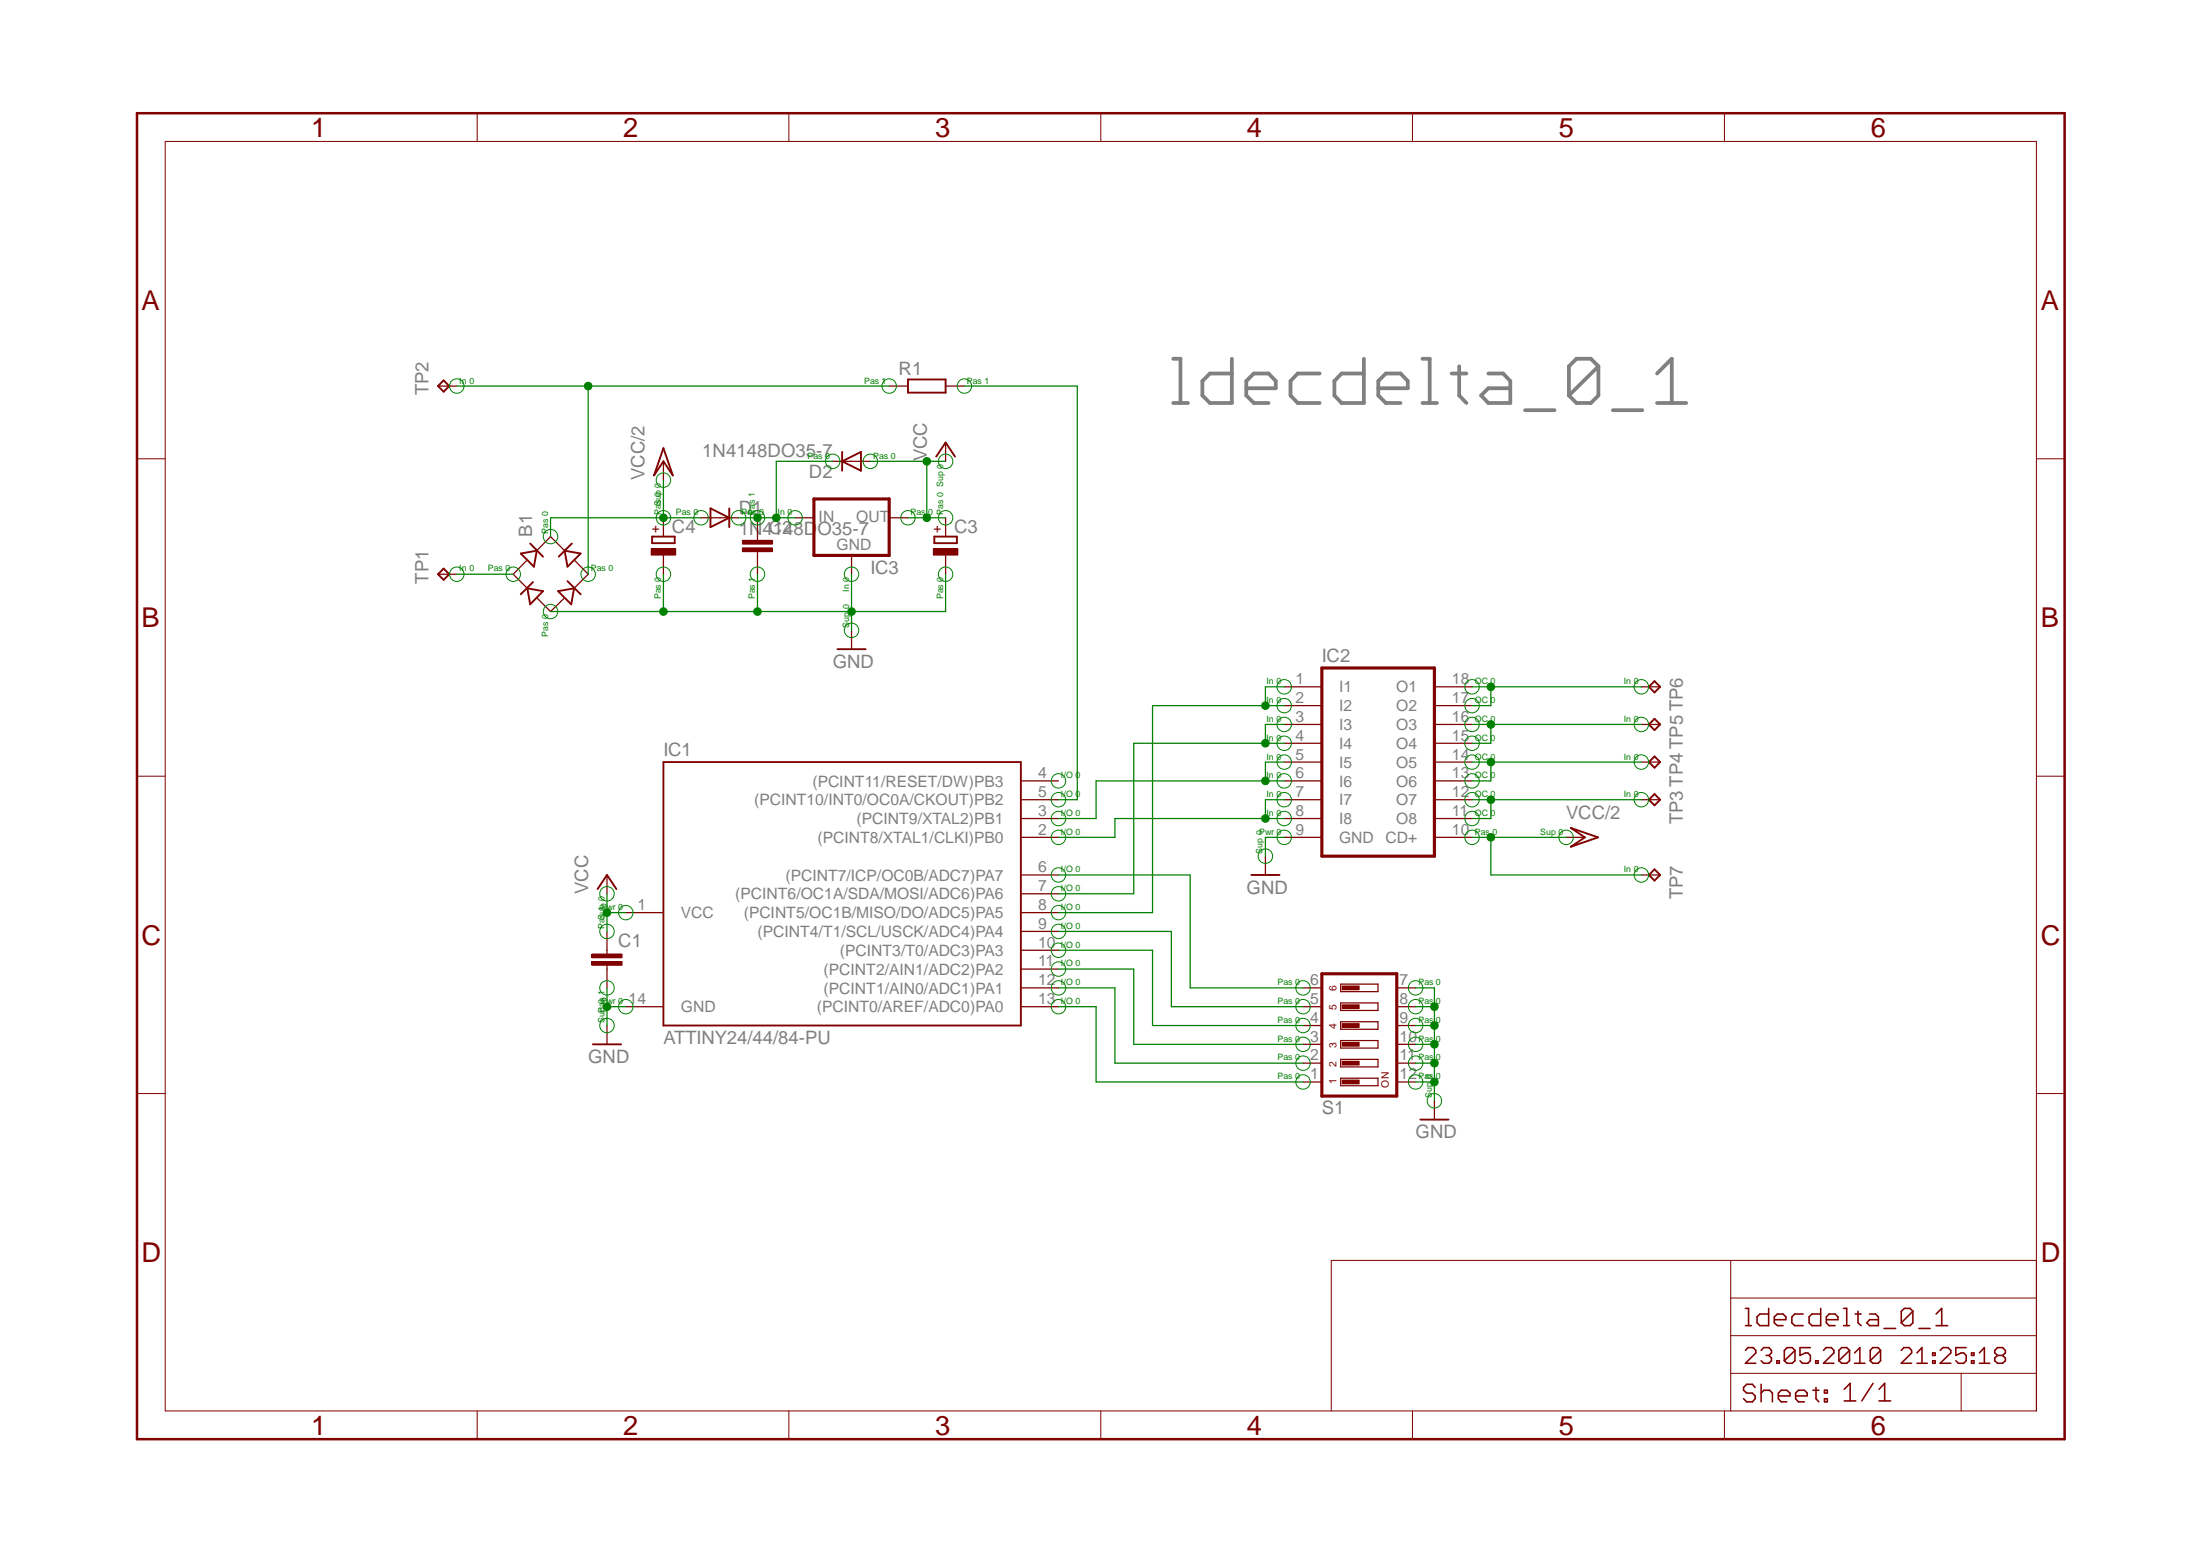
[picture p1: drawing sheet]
<svg xmlns="http://www.w3.org/2000/svg" width="297mm" height="210mm" viewBox="0 0 297 210" stroke-linecap="round" stroke-linejoin="round" font-family="sans-serif">
<g fill="none" stroke="#808080" stroke-width=".51">
<path d="M158.4 48.4h1v6M158.4 54.4h2M166.3 48.4v6h-2.9l-1.1-1v-2l1.1-1h2.9M168.3 52.4h4v-1l-1-1h-2l-1 1v2l1 1h2M178.2 50.4h-3l-1 1v2l1 1h3M184.1 48.4v6h-3l-.9-1v-2l.9-1h3M186.1 52.4h4v-1l-1-1h-2l-1 1v2l1 1h2M192.1 48.4h.9v6M192.1 54.4h1.9M196 50.4h2M197 49.4v4l1 1M201 50.4h1.9l1 1v3h-2.9l-1-1 1-1h2.9"/>
<path d="M205.9 55.4h4M215.8 49.4l-1-1h-2l-1 1v4M215.8 49.4v4l-1 1h-2l-1-1M215.8 49.4l-4 4M217.8 55.4h3.9M223.7 54.4h4M223.7 50.4l2-2v6"/>
</g>
<g fill="none" stroke="#800000" stroke-width=".14">
<path d="M22.3 19.1h252.7v171.4h-252.7zM64.4 15.3v3.8M106.5 15.3v3.8M148.6 15.3v3.8M190.7 15.3v3.8M232.8 15.3v3.8M18.5 61.9h3.8M275 61.9h3.8M18.5 104.8h3.8M275 104.8h3.8M18.5 147.6h3.8M275 147.6h3.8"/>
<path d="M233.7 170.1v20.4M233.7 175.2h41.3M275 170.1h-95.3v20.4M64.4 190.5v3.8M106.5 190.5v3.8M148.6 190.5v3.8M190.7 190.5v3.8M232.8 190.5v3.8M233.7 185.4h41.3M233.7 180.3h41.3M264.8 185.4v5.1"/>
</g>
<g fill="none" stroke="#800000" stroke-width=".21">
<path d="M235.7 176.6h.4v2.3M235.7 178.9h.8M238.8 176.6v2.3h-1.2l-.4-.3v-.8l.4-.4h1.2M239.6 178.1h1.5v-.3l-.4-.4h-.7l-.4 .4v.8l.4 .3h.7M243.5 177.4h-1.2l-.4 .4v.8l.4 .3h1.2M245.8 176.6v2.3h-1.2l-.3-.3v-.8l.3-.4h1.2M246.6 178.1h1.6v-.3l-.4-.4h-.8l-.4 .4v.8l.4 .3h.8M248.9 176.6h.4v2.3M248.9 178.9h.8M250.5 177.4h.8M250.9 177v1.6l.4 .3M252.4 177.4h.8l.4 .4v1.1h-1.2l-.4-.3 .4-.5h1.2"/>
<path d="M254.4 179.3h1.5M258.3 177l-.4-.4h-.8l-.4 .4v1.6M258.3 177v1.6l-.4 .3h-.8l-.4-.3M258.3 177l-1.6 1.6M259.1 179.3h1.5M261.4 178.9h1.6M261.4 177.4l.8-.8v2.3M235.7 182.3l.3-.4h.7l.4 .4v.3l-1.4 1.4h1.4M237 187.3l-.4-.4h-.8l-.4 .4v.4l.4 .3h.8l.4 .4v.4l-.4 .4h-.8l-.4-.4M237.8 182.3l.3-.4h.7l.4 .4v.3l-.4 .4M237.8 186.9v2.3M237.8 188l.4-.3h.7l.4 .3v1.2"/>
<path d="M238.5 183h.3M238.8 183l.4 .3v.4l-.4 .3h-.7l-.3-.3M239.9 183.7h.3v.3h-.3zM240.1 188.4h1.6v-.4l-.4-.3h-.8l-.4 .3v.8l.4 .4h.8M242.4 182.3v1.4l-.4 .3h-.7l-.4-.3M242.4 182.3l-.4-.4h-.7l-.4 .4v1.4M242.4 182.3l-1.5 1.4M242.4 188.4h1.6v-.4l-.4-.3h-.8l-.4 .3v.8l.4 .4h.8M244.4 181.9h-1.4v1.1l.8-.4h.3l.3 .4v.7l-.3 .3h-.7l-.4-.3M244.8 187.7h.8M245.1 183.7h.4v.3h-.4zM245.2 187.3v1.5l.4 .4"/>
<path d="M246.2 182.3l.3-.4h.8l.3 .4v.3l-1.4 1.4h1.4M246.3 187.7h.4v.3h-.4zM246.3 188.8h.4v.4h-.4zM249 187.5l.8-.8v2.4M249 189.1h1.6M249.7 182.3v1.4l-.4 .3h-.6l-.4-.3M249.7 182.3l-.4-.4h-.6l-.4 .4v1.4M249.7 182.3l-1.4 1.4M250.4 184h1.4M250.4 182.6l.7-.7v2.1M252.9 186.7l-1.5 2.4M253.7 189.1h1.6"/>
<path d="M253.7 187.5l.8-.8v2.4M253.9 182.3v1.4l-.3 .3h-.7l-.4-.3M253.9 182.3l-.3-.4h-.7l-.4 .4v1.4M253.9 182.3l-1.4 1.4M256.7 182.3l.3-.4h.8l.3 .4v.3l-1.4 1.4h1.4M258.8 184h1.4M258.8 182.6l.7-.7v2.1M260.9 183.7h.4v.3h-.4zM260.9 182.6h.4v.4h-.4zM262 182.3l.3-.4h.7l.4 .4v.3l-1.4 1.4h1.4M265.5 181.9h-1.4v1.1l.7-.4h.3l.4 .4v.7l-.4 .3h-.7l-.3-.3M266.2 183.7h.3v.3h-.3z"/>
<path d="M266.2 182.6h.3v.4h-.3zM267.2 184h1.4M267.2 182.6l.7-.7v2.1M269.7 183l-.4 .3v.4l.4 .3h.7l.4-.3v-.4l-.4-.3M269.7 183l-.4-.4v-.3l.4-.4h.7l.4 .4v.3l-.4 .4M269.7 183h.7"/>
</g>
<path d="M18.5 15.3h260.3v179h-260.3z" fill="none" stroke="#800000" stroke-width=".34"/>
<g fill="none" stroke="#800000" stroke-width=".17">
<path d="M173.4 92.7h5.1M173.4 95.2h5.1M173.4 97.8h5.1M193.7 92.7h5.1M193.7 95.2h5.1M193.7 97.8h5.1M137.8 118.1h5.1M137.8 105.4h5.1M137.8 107.9h5.1M137.8 110.5h5.1M137.8 113h5.1M173.4 105.4h5.1"/>
<path d="M173.4 107.9h5.1M173.4 110.5h5.1M173.4 113h5.1M173.4 100.3h5.1M173.4 102.9h5.1M193.7 105.4h5.1M193.7 107.9h5.1M193.7 110.5h5.1M193.7 113h5.1M193.7 100.3h5.1M193.7 102.9h5.1M84.5 135.9h5.1"/>
<path d="M84.5 123.2h5.1M137.8 135.9h5.1M137.8 123.2h5.1M137.8 120.6h5.1M137.8 125.7h5.1M137.8 128.3h5.1M137.8 130.8h5.1M137.8 133.3h5.1M175.9 135.9h2.6M175.9 133.3h2.6M175.9 138.4h2.6M188.6 135.9h2.5"/>
<path d="M188.6 133.3h2.5M188.6 138.4h2.5M175.9 141h2.6M175.9 143.5h2.6M175.9 146h2.6M181 145.5h5.1v1.1h-5.1zM188.6 141h2.5M188.6 143.5h2.5M188.6 146h2.5"/>
</g>
<path d="M89.6 102.9h48.2v35.5h-48.2z" fill="none" stroke="#800000" stroke-width=".25"/>
<path d="M178.5 90.2h15.2v25.4h-15.2zM178.5 131.4h10.1v16.6h-10.1z" fill="none" stroke="#800000" stroke-width=".42"/>
<path d="M181.2 145.8h2.3v.5h-2.3z" fill-rule="evenodd" fill="#800000"/>
<path d="M181.2 145.8h2.3v.5h-2.3z" fill="none" stroke="#800000" stroke-width=".14"/>
<path d="M181 143h5.1v1h-5.1z" fill="none" stroke="#800000" stroke-width=".17"/>
<path d="M181.2 143.3h2.3v.5h-2.3z" fill-rule="evenodd" fill="#800000"/>
<path d="M181.2 143.3h2.3v.5h-2.3z" fill="none" stroke="#800000" stroke-width=".14"/>
<path d="M181 140.5h5.1v1h-5.1z" fill="none" stroke="#800000" stroke-width=".17"/>
<path d="M181.2 140.7h2.3v.5h-2.3z" fill-rule="evenodd" fill="#800000"/>
<path d="M181.2 140.7h2.3v.5h-2.3z" fill="none" stroke="#800000" stroke-width=".14"/>
<path d="M181 137.9h5.1v1h-5.1z" fill="none" stroke="#800000" stroke-width=".17"/>
<path d="M181.2 138.2h2.3v.5h-2.3z" fill-rule="evenodd" fill="#800000"/>
<path d="M181.2 138.2h2.3v.5h-2.3z" fill="none" stroke="#800000" stroke-width=".14"/>
<path d="M181 135.4h5.1v1h-5.1z" fill="none" stroke="#800000" stroke-width=".17"/>
<path d="M181.2 135.6h2.3v.5h-2.3z" fill-rule="evenodd" fill="#800000"/>
<path d="M181.2 135.6h2.3v.5h-2.3z" fill="none" stroke="#800000" stroke-width=".14"/>
<path d="M181 132.8h5.1v1.1h-5.1z" fill="none" stroke="#800000" stroke-width=".17"/>
<path d="M181.2 133.1h2.3v.5h-2.3z" fill-rule="evenodd" fill="#800000"/>
<path d="M181.2 133.1h2.3v.5h-2.3z" fill="none" stroke="#800000" stroke-width=".14"/>
<path d="M82 118.1v2.5M170.9 115.6v2.5M211.5 113h2.5M82 125.7v2.6M82 130.8v2.5M82 138.4v2.6M193.7 148.6v2.5" fill="none" stroke="#800000" stroke-width=".17"/>
<path d="M168.9 118.1h3.9M212.1 111.8l3.7 1.2-3.7 1.3 1.9-1.3zM80.7 120l1.3-1.9 1.2 1.9M80 141h3.9M191.8 151.1h3.8" fill="none" stroke="#800000" stroke-width=".25"/>
<path d="M79.9 129.8h4.1v.5h-4.1z" fill-rule="evenodd" fill="#800000"/>
<path d="M79.9 129.8h4.1v.5h-4.1z" fill="none" stroke="#800000" stroke-width=".14"/>
<path d="M79.9 128.8h4.1v.5h-4.1z" fill-rule="evenodd" fill="#800000"/>
<path d="M79.9 128.8h4.1v.5h-4.1z" fill="none" stroke="#800000" stroke-width=".14"/>
<path d="M102.3 69.9v2.5M102.3 75v2.5M107.4 69.9h2.5M115 75v2.5M120.1 69.9h2.5M82 128.3v.5M82 130.3v.5" fill="none" stroke="#800000" stroke-width=".17"/>
<path d="M109.9 67.4h10.2v7.6h-10.2z" fill="none" stroke="#800000" stroke-width=".42"/>
<path d="M100.2 74h4.1v.5h-4.1z" fill-rule="evenodd" fill="#800000"/>
<path d="M100.2 74h4.1v.5h-4.1z" fill="none" stroke="#800000" stroke-width=".14"/>
<path d="M100.2 72.9h4.1v.5h-4.1z" fill-rule="evenodd" fill="#800000"/>
<path d="M100.2 72.9h4.1v.5h-4.1z" fill="none" stroke="#800000" stroke-width=".14"/>
<path d="M102.3 72.4v.5M102.3 74.5v.5M127.7 69.9v2.5M127.7 75v2.5M115 85.1v2.5" fill="none" stroke="#800000" stroke-width=".17"/>
<path d="M126.1 72.4h3.1v.9h-3.1zM113.1 87.6h3.8" fill="none" stroke="#800000" stroke-width=".25"/>
<path d="M126 74.1h3.3v.8h-3.3z" fill-rule="evenodd" fill="#800000"/>
<path d="M126 74.1h3.3v.8h-3.3z" fill="none" stroke="#800000" stroke-width=".14"/>
<path d="M89.6 69.9v2.5M89.6 75v2.5" fill="none" stroke="#800000" stroke-width=".17"/>
<path d="M88 72.4h3.1v.9h-3.1z" fill="none" stroke="#800000" stroke-width=".25"/>
<path d="M87.9 74.1h3.3v.8h-3.3z" fill-rule="evenodd" fill="#800000"/>
<path d="M87.9 74.1h3.3v.8h-3.3z" fill="none" stroke="#800000" stroke-width=".14"/>
<g fill="none" stroke="#800000" stroke-width=".17">
<path d="M59.1 52.1h2.6M120.1 52.1h2.5M127.7 52.1h2.5M127.7 59.7v2.6M59.1 77.5h2.6M71.1 75.7l-1.8 1.8 1.9 1.9M72.5 74.3l1.8-1.9 1.9 1.9M77.6 75.7l1.8 1.8-1.9 1.9M89.6 62.3v2.5M94.7 69.9h5M112.4 62.3h5.1M72.6 80.8l1.7 1.7 1.9-1.7"/>
<path d="M221.6 97.8h2.6M221.6 92.7h2.6M221.6 107.9h2.6M221.6 102.9h2.6M221.6 118.1h2.6"/>
</g>
<g fill="none" stroke="#800000" stroke-width=".25">
<path d="M59.1 52.1l.8-.7 .8 .7-.8 .8zM122.6 51.2h5.1v1.8h-5.1zM59.1 77.5l.8-.7 .8 .7-.8 .8zM70.3 74.7l2.2-.4-.4 2.2zM71.2 79.4l2.1 .4-1.7 1.8zM71.6 73.4l1.7 1.7M72 78.6l-1.7 1.6M75.3 79.8l2.2-.4-.4 2.2zM76.2 74.3l2.2 .4-1.8 1.8zM76.6 78.4l1.8 1.8M77.2 73.4l-1.8 1.7M89.6 60.5l1.2 3.7-1.2-1.9-1.3 1.9z"/>
<path d="M95.9 68.6l2.6 1.3-2.6 1.3zM98.5 68.6v2.6M113.7 62.3l2.5-1.3v2.5zM113.7 61v2.5M126.4 61.6l1.3-1.9 1.2 1.9M223.4 97l.8 .8-.8 .8-.8-.8zM223.4 91.9l.8 .8-.8 .8-.8-.8zM223.4 107.2l.8 .7-.8 .8-.8-.8zM223.4 102.1l.8 .8-.8 .7-.8-.7zM223.4 117.3l.8 .8-.8 .8-.8-.8z"/>
</g>
<g fill="none" stroke="#008000" stroke-width=".14">
<circle cx="61.7" cy="52.1" r=".98"/>
<circle cx="120.1" cy="52.1" r=".98"/>
<circle cx="130.2" cy="52.1" r=".98"/>
<circle cx="61.7" cy="77.5" r=".98"/>
<circle cx="69.3" cy="77.5" r=".98"/>
<circle cx="74.3" cy="72.4" r=".98"/>
<circle cx="79.4" cy="77.5" r=".98"/>
<circle cx="89.6" cy="77.5" r=".98"/>
<circle cx="89.6" cy="64.8" r=".98"/>
<circle cx="89.6" cy="69.9" r=".98"/>
<circle cx="94.7" cy="69.9" r=".98"/>
<circle cx="99.7" cy="69.9" r=".98"/>
<circle cx="102.3" cy="69.9" r=".98"/>
<circle cx="102.3" cy="77.5" r=".98"/>
<circle cx="107.4" cy="69.9" r=".98"/>
<circle cx="112.4" cy="62.3" r=".98"/>
<circle cx="115" cy="77.5" r=".98"/>
<circle cx="117.5" cy="62.3" r=".98"/>
<circle cx="122.6" cy="69.9" r=".98"/>
<circle cx="127.7" cy="62.3" r=".98"/>
<circle cx="127.7" cy="77.5" r=".98"/>
<circle cx="127.7" cy="69.9" r=".98"/>
<circle cx="74.3" cy="82.5" r=".98"/>
<circle cx="115" cy="85.1" r=".98"/>
<circle cx="173.4" cy="92.7" r=".98"/>
<circle cx="173.4" cy="95.2" r=".98"/>
<circle cx="173.4" cy="97.8" r=".98"/>
<circle cx="198.7" cy="97.8" r=".98"/>
<circle cx="198.7" cy="92.7" r=".98"/>
<circle cx="198.7" cy="95.2" r=".98"/>
<circle cx="221.6" cy="97.8" r=".98"/>
<circle cx="221.6" cy="92.7" r=".98"/>
<circle cx="142.9" cy="105.4" r=".98"/>
<circle cx="142.9" cy="107.9" r=".98"/>
<circle cx="142.9" cy="110.5" r=".98"/>
<circle cx="142.9" cy="118.1" r=".98"/>
<circle cx="142.9" cy="113" r=".98"/>
<circle cx="170.9" cy="115.6" r=".98"/>
<circle cx="173.4" cy="100.3" r=".98"/>
<circle cx="173.4" cy="102.9" r=".98"/>
<circle cx="173.4" cy="105.4" r=".98"/>
<circle cx="173.4" cy="110.5" r=".98"/>
<circle cx="173.4" cy="107.9" r=".98"/>
<circle cx="173.4" cy="113" r=".98"/>
<circle cx="198.7" cy="105.4" r=".98"/>
<circle cx="198.7" cy="113" r=".98"/>
<circle cx="198.7" cy="100.3" r=".98"/>
<circle cx="198.7" cy="102.9" r=".98"/>
<circle cx="198.7" cy="110.5" r=".98"/>
<circle cx="198.7" cy="107.9" r=".98"/>
<circle cx="211.4" cy="113" r=".98"/>
<circle cx="221.6" cy="102.9" r=".98"/>
<circle cx="221.6" cy="107.9" r=".98"/>
<circle cx="221.6" cy="118.1" r=".98"/>
<circle cx="82" cy="133.3" r=".98"/>
<circle cx="82" cy="138.4" r=".98"/>
<circle cx="82" cy="120.6" r=".98"/>
<circle cx="82" cy="125.7" r=".98"/>
<circle cx="84.5" cy="123.2" r=".98"/>
<circle cx="84.5" cy="135.9" r=".98"/>
<circle cx="142.9" cy="120.6" r=".98"/>
<circle cx="142.9" cy="133.3" r=".98"/>
<circle cx="142.9" cy="135.9" r=".98"/>
<circle cx="142.9" cy="128.3" r=".98"/>
<circle cx="142.9" cy="130.8" r=".98"/>
<circle cx="142.9" cy="123.2" r=".98"/>
<circle cx="142.9" cy="125.7" r=".98"/>
<circle cx="175.9" cy="133.3" r=".98"/>
<circle cx="175.9" cy="138.4" r=".98"/>
<circle cx="175.9" cy="135.9" r=".98"/>
<circle cx="191.1" cy="133.3" r=".98"/>
<circle cx="191.1" cy="135.9" r=".98"/>
<circle cx="191.1" cy="138.4" r=".98"/>
<circle cx="175.9" cy="146" r=".98"/>
<circle cx="175.9" cy="143.5" r=".98"/>
<circle cx="175.9" cy="141" r=".98"/>
<circle cx="191.1" cy="143.5" r=".98"/>
<circle cx="191.1" cy="141" r=".98"/>
<circle cx="191.1" cy="146" r=".98"/>
<circle cx="193.7" cy="148.6" r=".98"/>
</g>
<path d="M115 77.5v7.6M74.3 82.5h40.7" fill="none" stroke="#008000" stroke-width=".17"/>
<circle cx="115" cy="82.5" r=".51" fill="#008000"/>
<circle cx="115" cy="82.5" r=".51" fill="none" stroke="#008000" stroke-width=".14"/>
<path d="M102.3 77.5v5M127.7 77.5v5h-12.7" fill="none" stroke="#008000" stroke-width=".17"/>
<circle cx="102.3" cy="82.5" r=".51" fill="#008000"/>
<circle cx="102.3" cy="82.5" r=".51" fill="none" stroke="#008000" stroke-width=".14"/>
<path d="M89.6 77.5v5" fill="none" stroke="#008000" stroke-width=".17"/>
<circle cx="89.6" cy="82.5" r=".51" fill="#008000"/>
<circle cx="89.6" cy="82.5" r=".51" fill="none" stroke="#008000" stroke-width=".14"/>
<path d="M82 133.3v5.1M82 135.9h2.5" fill="none" stroke="#008000" stroke-width=".17"/>
<circle cx="81.9" cy="135.9" r=".51" fill="#008000"/>
<circle cx="81.9" cy="135.9" r=".51" fill="none" stroke="#008000" stroke-width=".14"/>
<path d="M173.4 113h-2.5v2.6M191.1 133.3h2.6v15.3M191.1 146h2.6" fill="none" stroke="#008000" stroke-width=".17"/>
<circle cx="193.7" cy="146" r=".51" fill="#008000"/>
<circle cx="193.7" cy="146" r=".51" fill="none" stroke="#008000" stroke-width=".14"/>
<path d="M191.1 143.5h2.6" fill="none" stroke="#008000" stroke-width=".17"/>
<circle cx="193.7" cy="143.5" r=".51" fill="#008000"/>
<circle cx="193.7" cy="143.5" r=".51" fill="none" stroke="#008000" stroke-width=".14"/>
<path d="M191.1 141h2.6" fill="none" stroke="#008000" stroke-width=".17"/>
<circle cx="193.7" cy="141" r=".51" fill="#008000"/>
<circle cx="193.7" cy="141" r=".51" fill="none" stroke="#008000" stroke-width=".14"/>
<path d="M191.1 138.4h2.6" fill="none" stroke="#008000" stroke-width=".17"/>
<circle cx="193.7" cy="138.4" r=".51" fill="#008000"/>
<circle cx="193.7" cy="138.4" r=".51" fill="none" stroke="#008000" stroke-width=".14"/>
<path d="M191.1 135.9h2.6" fill="none" stroke="#008000" stroke-width=".17"/>
<circle cx="193.7" cy="135.9" r=".51" fill="#008000"/>
<circle cx="193.7" cy="135.9" r=".51" fill="none" stroke="#008000" stroke-width=".14"/>
<path d="M99.7 69.9h7.7" fill="none" stroke="#008000" stroke-width=".17"/>
<circle cx="102.3" cy="69.9" r=".51" fill="#008000"/>
<circle cx="102.3" cy="69.9" r=".51" fill="none" stroke="#008000" stroke-width=".14"/>
<path d="M112.4 62.3h-7.6v7.6" fill="none" stroke="#008000" stroke-width=".17"/>
<circle cx="104.8" cy="69.9" r=".51" fill="#008000"/>
<circle cx="104.8" cy="69.9" r=".51" fill="none" stroke="#008000" stroke-width=".14"/>
<path d="M61.7 52.1h58.4M79.4 52.1v25.4" fill="none" stroke="#008000" stroke-width=".17"/>
<circle cx="79.4" cy="52.1" r=".51" fill="#008000"/>
<circle cx="79.4" cy="52.1" r=".51" fill="none" stroke="#008000" stroke-width=".14"/>
<path d="M61.7 77.5h7.6M82 123.2h2.5M82 120.6v5.1" fill="none" stroke="#008000" stroke-width=".17"/>
<circle cx="81.9" cy="123.2" r=".51" fill="#008000"/>
<circle cx="81.9" cy="123.2" r=".51" fill="none" stroke="#008000" stroke-width=".14"/>
<path d="M117.5 62.3h7.6v7.6M122.6 69.9h5.1" fill="none" stroke="#008000" stroke-width=".17"/>
<circle cx="125.1" cy="69.9" r=".51" fill="#008000"/>
<circle cx="125.1" cy="69.9" r=".51" fill="none" stroke="#008000" stroke-width=".14"/>
<path d="M125.1 62.3h2.6" fill="none" stroke="#008000" stroke-width=".17"/>
<circle cx="125.1" cy="62.3" r=".51" fill="#008000"/>
<circle cx="125.1" cy="62.3" r=".51" fill="none" stroke="#008000" stroke-width=".14"/>
<path d="M198.8 113h12.7M201.3 113v5.1h20.3" fill="none" stroke="#008000" stroke-width=".17"/>
<circle cx="201.3" cy="113" r=".51" fill="#008000"/>
<circle cx="201.3" cy="113" r=".51" fill="none" stroke="#008000" stroke-width=".14"/>
<path d="M94.7 69.9h-20.4v2.5" fill="none" stroke="#008000" stroke-width=".17"/>
<circle cx="89.6" cy="69.9" r=".51" fill="#008000"/>
<circle cx="89.6" cy="69.9" r=".51" fill="none" stroke="#008000" stroke-width=".14"/>
<path d="M89.6 64.8v5.1M142.9 118.1h17.8v15.2h15.2M173.4 105.4h-25.4v5.1h-5.1M173.4 102.9h-2.5v2.5M142.9 135.9h5.1v10.1h27.9M142.9 125.7h15.3v10.2h17.7M142.9 133.3h7.6v10.2h25.4M142.9 130.8h10.2v10.2h22.8M142.9 128.3h12.7v10.1h20.3" fill="none" stroke="#008000" stroke-width=".17"/>
<circle cx="170.8" cy="105.4" r=".51" fill="#008000"/>
<circle cx="170.8" cy="105.4" r=".51" fill="none" stroke="#008000" stroke-width=".14"/>
<path d="M173.4 110.5h-22.9v2.5h-7.6M173.4 107.9h-2.5v2.6" fill="none" stroke="#008000" stroke-width=".17"/>
<circle cx="170.8" cy="110.5" r=".51" fill="#008000"/>
<circle cx="170.8" cy="110.5" r=".51" fill="none" stroke="#008000" stroke-width=".14"/>
<path d="M173.4 97.8h-2.5v2.5M173.4 100.3h-20.3v20.3h-10.2" fill="none" stroke="#008000" stroke-width=".17"/>
<circle cx="170.8" cy="100.3" r=".51" fill="#008000"/>
<circle cx="170.8" cy="100.3" r=".51" fill="none" stroke="#008000" stroke-width=".14"/>
<path d="M173.4 95.2h-17.8v28h-12.7M173.4 92.7h-2.5v2.5" fill="none" stroke="#008000" stroke-width=".17"/>
<circle cx="170.8" cy="95.2" r=".51" fill="#008000"/>
<circle cx="170.8" cy="95.2" r=".51" fill="none" stroke="#008000" stroke-width=".14"/>
<path d="M198.8 92.7h22.8M201.3 92.7v2.5h-2.5" fill="none" stroke="#008000" stroke-width=".17"/>
<circle cx="201.3" cy="92.7" r=".51" fill="#008000"/>
<circle cx="201.3" cy="92.7" r=".51" fill="none" stroke="#008000" stroke-width=".14"/>
<path d="M198.8 97.8h22.8M201.3 97.8v2.5h-2.5" fill="none" stroke="#008000" stroke-width=".17"/>
<circle cx="201.3" cy="97.8" r=".51" fill="#008000"/>
<circle cx="201.3" cy="97.8" r=".51" fill="none" stroke="#008000" stroke-width=".14"/>
<path d="M198.8 102.9h22.8M201.3 102.9v2.5h-2.5" fill="none" stroke="#008000" stroke-width=".17"/>
<circle cx="201.3" cy="102.9" r=".51" fill="#008000"/>
<circle cx="201.3" cy="102.9" r=".51" fill="none" stroke="#008000" stroke-width=".14"/>
<path d="M198.8 107.9h22.8M201.3 107.9v2.6h-2.5" fill="none" stroke="#008000" stroke-width=".17"/>
<circle cx="201.3" cy="107.9" r=".51" fill="#008000"/>
<circle cx="201.3" cy="107.9" r=".51" fill="none" stroke="#008000" stroke-width=".14"/>
<path d="M130.2 52.1h15.3v55.8h-2.6" fill="none" stroke="#008000" stroke-width=".17"/>
<g font-size="3.7" fill="#800000">
<text x="42" y="18.5">1</text>
<text x="84.2" y="18.5">2</text>
<text x="126.3" y="18.5">3</text>
<text x="168.4" y="18.5">4</text>
<text x="210.5" y="18.5">5</text>
<text x="252.6" y="18.5">6</text>
<text x="19.1" y="41.8">A</text>
<text x="275.5" y="41.8">A</text>
<text x="19.1" y="84.7">B</text>
<text x="275.5" y="84.7">B</text>
<text x="19.1" y="127.5">C</text>
<text x="275.5" y="127.5">C</text>
<text x="19.1" y="170.3">D</text>
<text x="275.5" y="170.3">D</text>
<text x="42" y="193.7">1</text>
<text x="84.2" y="193.7">2</text>
<text x="126.3" y="193.7">3</text>
<text x="168.4" y="193.7">4</text>
<text x="210.5" y="193.7">5</text>
<text x="252.6" y="193.7">6</text>
</g>
<g font-size="2.5" fill="#808080">
<text x="57.9" y="53.4" transform="rotate(-90 57.9 53.4)">TP2</text>
<text x="121.3" y="50.6">R1</text>
<text x="87" y="64.8" transform="rotate(-90 87 64.8)">VCC/2</text>
<text x="94.8" y="61.7">1N4148DO35-7</text>
<text x="109.2" y="64.5">D2</text>
<text x="125.1" y="62.3" transform="rotate(-90 125.1 62.3)">VCC</text>
<text x="90.7" y="71.9">C4</text>
<text x="99.7" y="69.4">D1</text>
<text x="128.8" y="71.9">C3</text>
<text x="71.8" y="72.4" transform="rotate(-90 71.8 72.4)">B1</text>
<text x="99.7" y="72.2">1N4148DO35-7</text>
<text x="103.8" y="72.1">C2</text>
<text x="117.5" y="77.5">IC3</text>
<text x="57.9" y="78.8" transform="rotate(-90 57.9 78.8)">TP1</text>
<text x="178.5" y="89.4">IC2</text>
<text x="112.4" y="90.2">GND</text>
<text x="89.6" y="102.1">IC1</text>
<text x="211.5" y="110.5">VCC/2</text>
<text x="227.2" y="111.3" transform="rotate(-90 227.2 111.3)">TP3 TP4 TP5 TP6</text>
<text x="79.4" y="120.6" transform="rotate(-90 79.4 120.6)">VCC</text>
<text x="168.3" y="120.6">GND</text>
<text x="227.2" y="121.4" transform="rotate(-90 227.2 121.4)">TP7</text>
<text x="83.5" y="127.9">C1</text>
<text x="79.4" y="143.5">GND</text>
<text x="89.6" y="141">ATTINY24/44/84-PU</text>
<text x="178.5" y="150.4">S1</text>
<text x="191.1" y="153.7">GND</text>
</g>
<g font-size="2.1" fill="#808080">
<text x="110.5" y="70.5">IN</text>
<text x="115.6" y="70.5">OUT</text>
<text x="112.9" y="74.2">GND</text>
<text x="174.9" y="92.4">1</text>
<text x="174.9" y="94.9">2</text>
<text x="180.8" y="93.5">I1</text>
<text x="188.5" y="93.5">O1</text>
<text x="196" y="92.4">18</text>
<text x="196" y="94.9">17</text>
<text x="174.9" y="97.5">3</text>
<text x="174.9" y="100">4</text>
<text x="180.8" y="96">I2</text>
<text x="180.8" y="98.6">I3</text>
<text x="180.8" y="101.1">I4</text>
<text x="188.5" y="96">O2</text>
<text x="188.5" y="98.6">O3</text>
<text x="188.5" y="101.1">O4</text>
<text x="196" y="97.5">16</text>
<text x="196" y="100">15</text>
<text x="109.7" y="106.2">(PCINT11/RESET/DW)PB3</text>
<text x="140.2" y="105.1">4</text>
<text x="140.2" y="107.6">5</text>
<text x="174.9" y="102.5">5</text>
<text x="174.9" y="105.1">6</text>
<text x="174.9" y="107.6">7</text>
<text x="180.8" y="103.6">I5</text>
<text x="180.8" y="106.2">I6</text>
<text x="188.5" y="103.6">O5</text>
<text x="188.5" y="106.2">O6</text>
<text x="196" y="102.5">14</text>
<text x="196" y="105.1">13</text>
<text x="196" y="107.6">12</text>
<text x="101.8" y="108.7">(PCINT10/INT0/OC0A/CKOUT)PB2</text>
<text x="110.4" y="113.8">(PCINT8/XTAL1/CLKI)PB0</text>
<text x="115.7" y="111.3">(PCINT9/XTAL2)PB1</text>
<text x="140.2" y="110.2">3</text>
<text x="140.2" y="112.7">2</text>
<text x="174.9" y="112.7">9</text>
<text x="174.9" y="110.2">8</text>
<text x="180.8" y="108.7">I7</text>
<text x="180.8" y="111.3">I8</text>
<text x="180.8" y="113.8">GND</text>
<text x="187.1" y="113.8">CD+</text>
<text x="188.5" y="111.3">O8</text>
<text x="188.5" y="108.7">O7</text>
<text x="196" y="110.2">11</text>
<text x="196" y="112.7">10</text>
<text x="106" y="118.9">(PCINT7/ICP/OC0B/ADC7)PA7</text>
<text x="140.2" y="117.8">6</text>
<text x="86.1" y="122.9">1</text>
<text x="91.9" y="124">VCC</text>
<text x="99.3" y="121.4">(PCINT6/OC1A/SDA/MOSI/ADC6)PA6</text>
<text x="100.4" y="124">(PCINT5/OC1B/MISO/DO/ADC5)PA5</text>
<text x="140.2" y="120.3">7</text>
<text x="140.2" y="122.9">8</text>
<text x="140.2" y="125.4">9</text>
<text x="102.3" y="126.5">(PCINT4/T1/SCL/USCK/ADC4)PA4</text>
<text x="111.2" y="131.6">(PCINT2/AIN1/ADC2)PA2</text>
<text x="113.4" y="129">(PCINT3/T0/ADC3)PA3</text>
<text x="140.2" y="127.9">10</text>
<text x="140.2" y="130.4">11</text>
<text x="84.9" y="135.5">14</text>
<text x="91.9" y="136.7">GND</text>
<text x="110.3" y="136.7">(PCINT0/AREF/ADC0)PA0</text>
<text x="111.2" y="134.1">(PCINT1/AIN0/ADC1)PA1</text>
<text x="140.2" y="133">12</text>
<text x="140.2" y="135.5">13</text>
<text x="176.9" y="135.5">5</text>
<text x="176.9" y="133">6</text>
<text x="189" y="133">7</text>
<text x="189" y="135.5">8</text>
<text x="176.9" y="143.1">2</text>
<text x="176.9" y="140.6">3</text>
<text x="176.9" y="138">4</text>
<text x="189" y="138">9</text>
<text x="189" y="140.6">10</text>
<text x="189" y="143.1">11</text>
<text x="176.9" y="145.7">1</text>
<text x="189" y="145.7">12</text>
</g>
<g font-size="1.8" fill="#800000">
<text x="89" y="72" transform="rotate(-90 89 72)">+</text>
<text x="127.1" y="72" transform="rotate(-90 127.1 72)">+</text>
</g>
<g font-size="1.4" fill="#800000">
<text x="180.5" y="136.3" transform="rotate(-90 180.5 136.3)">5</text>
<text x="180.5" y="133.7" transform="rotate(-90 180.5 133.7)">6</text>
<text x="180.5" y="141.5" transform="rotate(-90 180.5 141.5)">3</text>
<text x="180.5" y="138.9" transform="rotate(-90 180.5 138.9)">4</text>
<text x="180.5" y="146.3" transform="rotate(-90 180.5 146.3)">1</text>
<text x="180.5" y="144" transform="rotate(-90 180.5 144)">2</text>
<text x="187.5" y="146.8" transform="rotate(-90 187.5 146.8)">ON</text>
</g>
<g font-size="1.2" fill="#008000">
<text x="62" y="51.8">In 0</text>
<text x="116.7" y="51.8">Pas 1</text>
<text x="130.6" y="51.8">Pas 1</text>
<text x="109" y="61.9">Pas 0</text>
<text x="117.9" y="61.9">Pas 0</text>
<text x="89.2" y="69.5" transform="rotate(-90 89.2 69.5)">Pas 0</text>
<text x="89.2" y="68.3" transform="rotate(-90 89.2 68.3)">Sup 0</text>
<text x="91.3" y="69.5">Pas 0</text>
<text x="100.1" y="69.5">Pas 0</text>
<text x="101.9" y="69.5" transform="rotate(-90 101.9 69.5)">Pas 1</text>
<text x="105" y="69.5">In 0</text>
<text x="122.9" y="69.5">Pas 0</text>
<text x="127.3" y="69.5" transform="rotate(-90 127.3 69.5)">Pas 0 Sup 0</text>
<text x="62" y="77.1">In 0</text>
<text x="65.9" y="77.1">Pas 0</text>
<text x="74" y="72.1" transform="rotate(-90 74 72.1)">Pas 0</text>
<text x="79.8" y="77.1">Pas 0</text>
<text x="89.2" y="80.9" transform="rotate(-90 89.2 80.9)">Pas 0</text>
<text x="101.9" y="80.9" transform="rotate(-90 101.9 80.9)">Pas 1</text>
<text x="114.6" y="79.9" transform="rotate(-90 114.6 79.9)">In 0</text>
<text x="127.3" y="80.9" transform="rotate(-90 127.3 80.9)">Pas 0</text>
<text x="74" y="86" transform="rotate(-90 74 86)">Pas 0</text>
<text x="114.6" y="84.8" transform="rotate(-90 114.6 84.8)">Sup 0</text>
<text x="171" y="92.4">In 0</text>
<text x="171" y="94.9">In 0</text>
<text x="199.1" y="92.4">OC 0</text>
<text x="199.1" y="94.9">OC 0</text>
<text x="219.2" y="92.4">In 0</text>
<text x="171" y="97.5">In 0</text>
<text x="171" y="100">In 0</text>
<text x="199.1" y="97.5">OC 0</text>
<text x="199.1" y="100">OC 0</text>
<text x="219.2" y="97.5">In 0</text>
<text x="143.3" y="105.1">I/O 0</text>
<text x="143.3" y="107.6">I/O 0</text>
<text x="171" y="102.5">In 0</text>
<text x="171" y="105.1">In 0</text>
<text x="171" y="107.6">In 0</text>
<text x="199.1" y="102.5">OC 0</text>
<text x="199.1" y="105.1">OC 0</text>
<text x="199.1" y="107.6">OC 0</text>
<text x="219.2" y="107.6">In 0</text>
<text x="219.2" y="102.5">In 0</text>
<text x="143.3" y="110.2">I/O 0</text>
<text x="143.3" y="112.7">I/O 0</text>
<text x="170" y="112.7">Pwr 0</text>
<text x="171" y="110.2">In 0</text>
<text x="199.1" y="110.2">OC 0</text>
<text x="199.1" y="112.7">Pas 0</text>
<text x="207.9" y="112.7">Sup 0</text>
<text x="143.3" y="117.8">I/O 0</text>
<text x="170.5" y="115.2" transform="rotate(-90 170.5 115.2)">Sup 0</text>
<text x="219.2" y="117.8">In 0</text>
<text x="81.1" y="122.9">Pwr 0</text>
<text x="81.6" y="125.4" transform="rotate(-90 81.6 125.4)">Pas 1</text>
<text x="81.6" y="124.2" transform="rotate(-90 81.6 124.2)">Sup 0</text>
<text x="143.3" y="120.3">I/O 0</text>
<text x="143.3" y="122.9">I/O 0</text>
<text x="143.3" y="125.4">I/O 0</text>
<text x="143.3" y="127.9">I/O 0</text>
<text x="143.3" y="130.4">I/O 0</text>
<text x="81.1" y="135.5">Pwr 0</text>
<text x="81.6" y="136.7" transform="rotate(-90 81.6 136.7)">Pas 1</text>
<text x="143.3" y="133">I/O 0</text>
<text x="143.3" y="135.5">I/O 0</text>
<text x="172.5" y="135.5">Pas 0</text>
<text x="172.5" y="133">Pas 0</text>
<text x="191.5" y="133">Pas 0</text>
<text x="191.5" y="135.5">Pas 0</text>
<text x="81.6" y="138" transform="rotate(-90 81.6 138)">Sup 0</text>
<text x="172.5" y="143.1">Pas 0</text>
<text x="172.5" y="140.6">Pas 0</text>
<text x="172.5" y="138">Pas 0</text>
<text x="191.5" y="138">Pas 0</text>
<text x="191.5" y="140.6">Pas 0</text>
<text x="191.5" y="143.1">Pas 0</text>
<text x="172.5" y="145.7">Pas 0</text>
<text x="191.5" y="145.7">Pas 0</text>
<text x="193.3" y="148.2" transform="rotate(-90 193.3 148.2)">Sup 0</text>
</g>
</svg>
